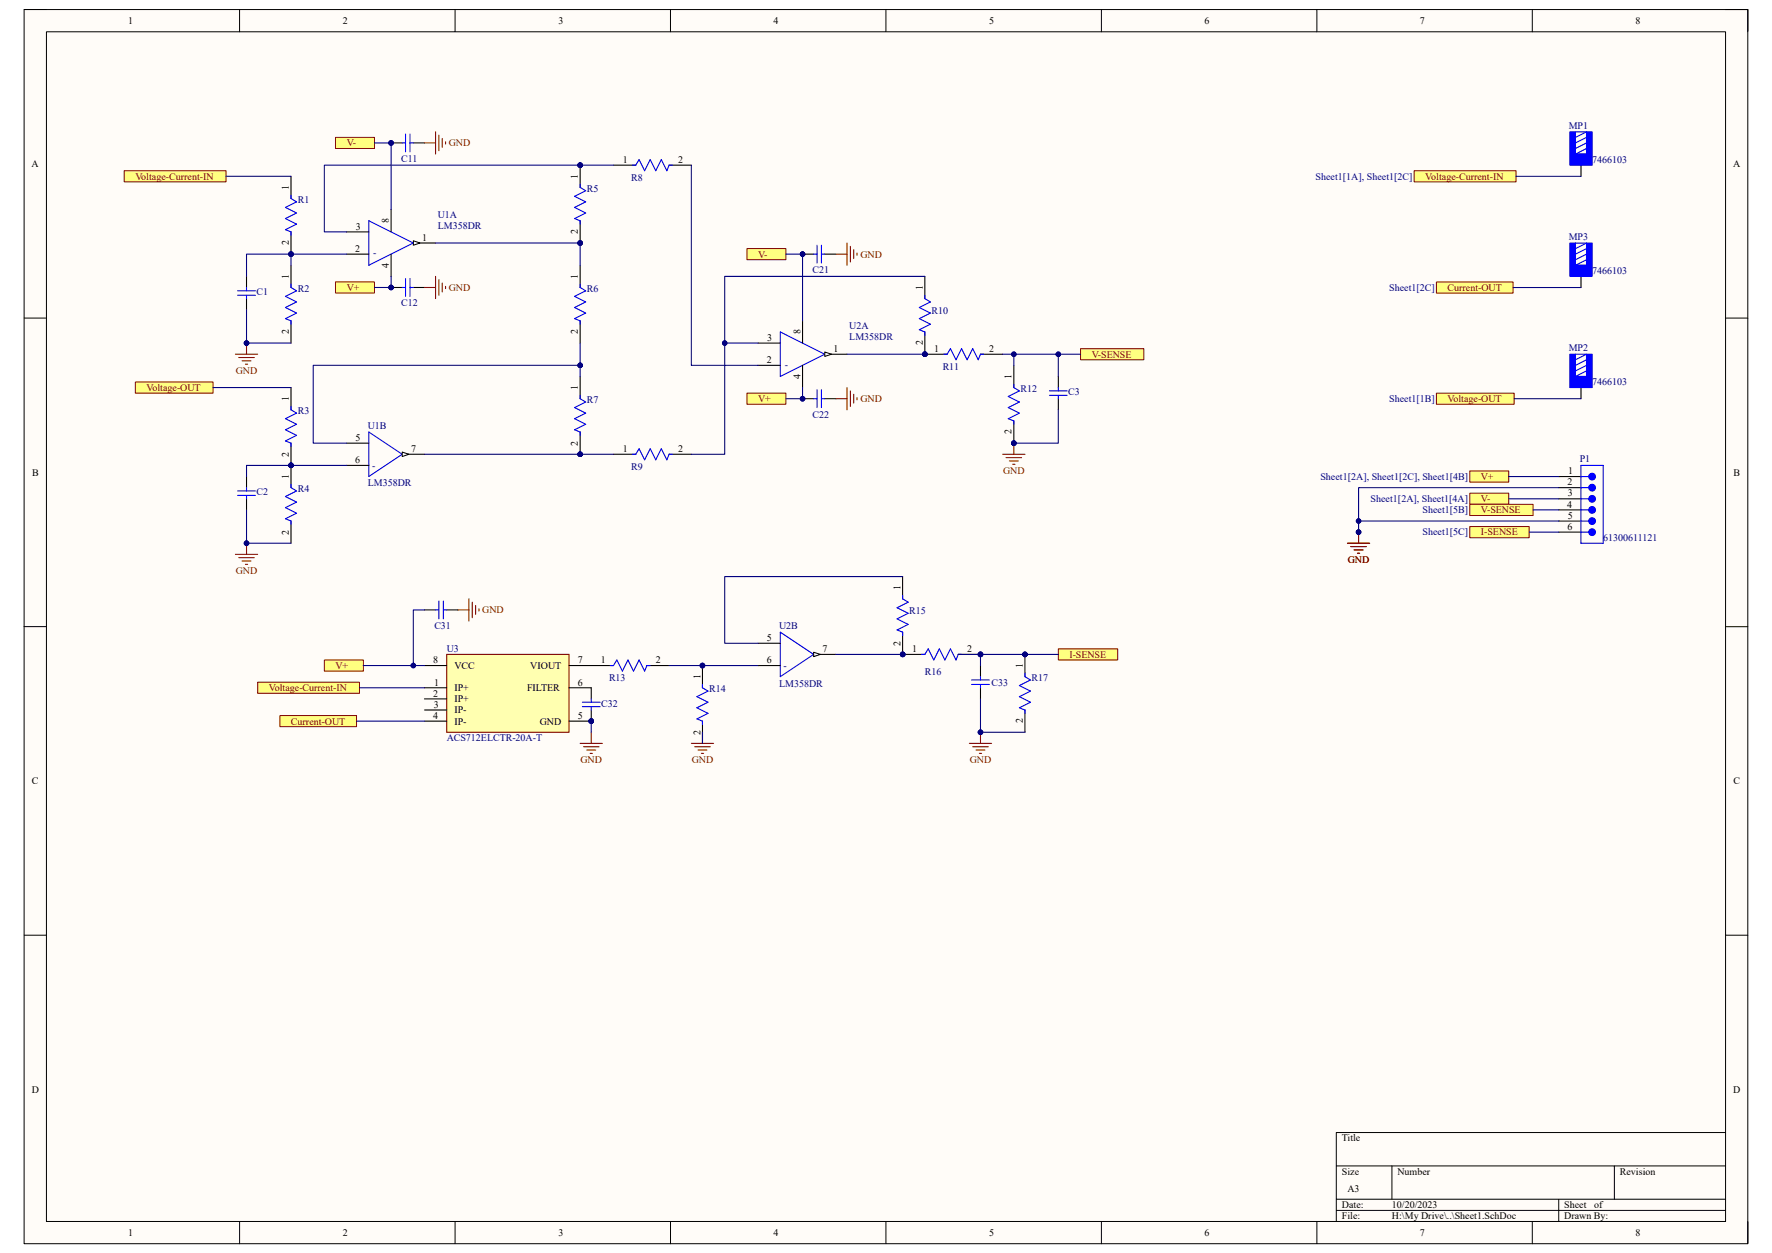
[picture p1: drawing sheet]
<svg xmlns="http://www.w3.org/2000/svg" width="420mm" height="297mm" viewBox="0 0 420 297" stroke-linecap="round" stroke-linejoin="round" font-family="sans-serif">
<path d="M5.7 2.3h408.6v292.5h-408.6z" fill-rule="evenodd" fill="#fffcf8"/>
<path d="M5.7 2.3h408.6v292.5h-408.6z" fill="none" stroke="#000" stroke-width=".24"/>
<path d="M11 7.5h398v282h-398z" fill-rule="evenodd" fill="#fffcf8"/>
<g fill="none" stroke="#000" stroke-width=".24">
<path d="M5.7 2.3h5.3M11 7.5h398v282h-398zM56.8 2.3v5.2M107.8 2.3v5.2M158.9 2.3v5.2M210 2.3v5.2M261 2.3v5.2M312.1 2.3v5.2M363.2 2.3v5.2M409 2.3h5.3v5.2M5.7 75.4h5.3M409 75.4h5.3"/>
<path d="M5.7 148.5h5.3M409 148.5h5.3M5.7 221.7h5.3M409 221.7h5.3M316.7 276.4h92.3M329.9 276.4v7.9M382.6 276.4v7.9M409 268.5h-92.3v21M56.8 289.5v5.3M107.9 289.5v5.3M158.9 289.5v5.3M210 289.5v5.3"/>
<path d="M261 289.5v5.3M312.1 289.5v5.3M316.7 284.3h92.3M316.7 286.9h92.3M363.2 289.5v5.3M369.4 284.3v5.2M414.3 289.5v5.3"/>
</g>
<path d="M369.4 115.6h5.3M369.4 113h5.3" fill="none" stroke="#000" stroke-width=".25"/>
<path d="M374.7 115.6h1.9" fill="none" stroke="#00f" stroke-width=".25"/>
<circle cx="377.3" cy="115.6" r=".79" fill="#00f"/>
<g fill="none" stroke="#00f" stroke-width=".25">
<path d="M374.7 113h1.9M374.7 118.2h1.9"/>
<circle cx="377.3" cy="115.6" r=".79"/>
</g>
<path d="M369.4 118.2h5.3" fill="none" stroke="#000" stroke-width=".25"/>
<circle cx="377.3" cy="118.2" r=".79" fill="#00f"/>
<g fill="none" stroke="#00f" stroke-width=".25">
<path d="M374.7 120.9h1.9"/>
<circle cx="377.3" cy="118.2" r=".79"/>
</g>
<path d="M369.4 120.9h5.3" fill="none" stroke="#000" stroke-width=".25"/>
<circle cx="377.3" cy="120.9" r=".79" fill="#00f"/>
<g fill="none" stroke="#00f" stroke-width=".25">
<path d="M374.7 123.5h1.9"/>
<circle cx="377.3" cy="120.9" r=".79"/>
</g>
<path d="M369.4 123.5h5.3" fill="none" stroke="#000" stroke-width=".25"/>
<circle cx="377.3" cy="123.5" r=".79" fill="#00f"/>
<g fill="none" stroke="#00f" stroke-width=".25">
<path d="M374.7 126.1h1.9"/>
<circle cx="377.3" cy="123.5" r=".79"/>
</g>
<path d="M369.4 126.1h5.3" fill="none" stroke="#000" stroke-width=".25"/>
<circle cx="377.3" cy="126.1" r=".79" fill="#00f"/>
<g fill="none" stroke="#00f" stroke-width=".25">
<path d="M374.7 110.3h5.3v18.5h-5.3z"/>
<circle cx="377.3" cy="126.1" r=".79"/>
</g>
<circle cx="377.3" cy="113" r=".79" fill="#00f"/>
<circle cx="377.3" cy="113" r=".79" fill="none" stroke="#00f" stroke-width=".25"/>
<path d="M348.4 111.6h9.2v2.7h-9.2z" fill-rule="evenodd" fill="#ffff80"/>
<path d="M348.4 111.6h9.2v2.7h-9.2z" fill="none" stroke="#800000" stroke-width=".24"/>
<path d="M348.4 116.9h9.2v2.6h-9.2z" fill-rule="evenodd" fill="#ffff80"/>
<path d="M348.4 116.9h9.2v2.6h-9.2z" fill="none" stroke="#800000" stroke-width=".24"/>
<path d="M348.4 119.5h15v2.7h-15z" fill-rule="evenodd" fill="#ffff80"/>
<path d="M348.4 119.5h15v2.7h-15z" fill="none" stroke="#800000" stroke-width=".24"/>
<path d="M348.4 124.8h14v2.7h-14z" fill-rule="evenodd" fill="#ffff80"/>
<path d="M348.4 124.8h14v2.7h-14z" fill="none" stroke="#800000" stroke-width=".24"/>
<path d="M319.4 128.8h5.2M320.2 129.6h3.6M320.9 130.4h2.1M321.7 131.1h.6M322 126.1v2.7" fill="none" stroke="#800000" stroke-width=".25"/>
<circle cx="322" cy="126.1" r=".53" fill="#000080"/>
<circle cx="322" cy="126.1" r=".53" fill="none" stroke="#000080" stroke-width=".24"/>
<path d="M319.4 128.8h5.2M320.2 129.6h3.6M320.9 130.4h2.1M321.7 131.1h.6M322 126.1v2.7" fill="none" stroke="#800000" stroke-width=".25"/>
<circle cx="322" cy="126.1" r=".53" fill="#000080"/>
<circle cx="322" cy="126.1" r=".53" fill="none" stroke="#000080" stroke-width=".24"/>
<path d="M373.4 31.3h2.6l-2.6 1.3M376 32.6l-2.6 1.3M376 33.9l-2.6 1.3M376 35.2l-2.6 1.3h2.6" fill="none" stroke="#00f" stroke-width=".25"/>
<path d="M374.7 39.2v2.6" fill="none" stroke="#000" stroke-width=".25"/>
<path d="M372.1 31.3h1.3v5.2h2.6v-5.2h1.4v7.9h-5.3z" fill-rule="evenodd" fill="#00f"/>
<path d="M372.1 31.3h1.3v5.2h2.6v-5.2h1.4v7.9h-5.3zM373.4 84h2.6l-2.6 1.3M376 85.3l-2.6 1.3M376 86.6l-2.6 1.3M376 87.9l-2.6 1.3h2.6" fill="none" stroke="#00f" stroke-width=".25"/>
<path d="M374.7 91.9v2.6" fill="none" stroke="#000" stroke-width=".25"/>
<path d="M372.1 84h1.3v5.2h2.6v-5.2h1.4v7.9h-5.3z" fill-rule="evenodd" fill="#00f"/>
<path d="M373.4 57.6h2.6l-2.6 1.3M376 58.9l-2.6 1.3M376 60.2l-2.6 1.4M376 61.6l-2.6 1.3h2.6M372.1 84h1.3v5.2h2.6v-5.2h1.4v7.9h-5.3z" fill="none" stroke="#00f" stroke-width=".25"/>
<path d="M374.7 65.5v2.7" fill="none" stroke="#000" stroke-width=".25"/>
<path d="M372.1 57.6h1.3v5.3h2.6v-5.3h1.4v7.9h-5.3z" fill-rule="evenodd" fill="#00f"/>
<path d="M372.1 57.6h1.3v5.3h2.6v-5.3h1.4v7.9h-5.3z" fill="none" stroke="#00f" stroke-width=".25"/>
<path d="M335.2 40.5h24.1v2.6h-24.1z" fill-rule="evenodd" fill="#ffff80"/>
<path d="M335.2 40.5h24.1v2.6h-24.1z" fill="none" stroke="#800000" stroke-width=".24"/>
<path d="M340.4 93.2h18.5v2.6h-18.5z" fill-rule="evenodd" fill="#ffff80"/>
<path d="M340.4 93.2h18.5v2.6h-18.5z" fill="none" stroke="#800000" stroke-width=".24"/>
<path d="M340.4 66.8h18.2v2.7h-18.2z" fill-rule="evenodd" fill="#ffff80"/>
<path d="M340.4 66.8h18.2v2.7h-18.2z" fill="none" stroke="#800000" stroke-width=".24"/>
<circle cx="69" cy="60.2" r=".53" fill="#000080"/>
<circle cx="69" cy="60.2" r=".53" fill="none" stroke="#000080" stroke-width=".24"/>
<path d="M69 41.8v5.3M69 55v5.2" fill="none" stroke="#000" stroke-width=".25"/>
<circle cx="69" cy="60.2" r=".53" fill="#000080"/>
<circle cx="69" cy="60.2" r=".53" fill="none" stroke="#000080" stroke-width=".24"/>
<path d="M69 46.3v.8l1.3 .7-2.6 1.4 2.6 1.3-2.6 1.3 2.6 1.3-2.6 1.3 1.3 .6v.8M56.3 68.9h4.2M56.3 70h4.2M58.4 68.1v.8M58.4 70v.8M69 67.4v.7l1.3 .8-2.6 1.4 2.6 1.3-2.6 1.3 2.6 1.3-2.6 1.3 1.3 .6v.7" fill="none" stroke="#00f" stroke-width=".25"/>
<path d="M58.4 65.5v2.6M58.4 70.8v2.6M69 62.9v5.2M69 76.1v5.2" fill="none" stroke="#000" stroke-width=".25"/>
<path d="M55.8 84h5.3M56.6 84.7h3.7M57.4 85.5h2.1M58.2 86.3h.5M58.4 81.3v2.7" fill="none" stroke="#800000" stroke-width=".25"/>
<circle cx="58.4" cy="81.3" r=".53" fill="#000080"/>
<circle cx="58.4" cy="81.3" r=".53" fill="none" stroke="#000080" stroke-width=".24"/>
<path d="M79.5 66.8h9.3v2.7h-9.3z" fill-rule="evenodd" fill="#ffff80"/>
<path d="M79.5 66.8h9.3v2.7h-9.3z" fill="none" stroke="#800000" stroke-width=".24"/>
<path d="M29.4 40.5h24.2v2.6h-24.2z" fill-rule="evenodd" fill="#ffff80"/>
<path d="M29.4 40.5h24.2v2.6h-24.2z" fill="none" stroke="#800000" stroke-width=".24"/>
<path d="M79.5 32.6h9.3v2.6h-9.3z" fill-rule="evenodd" fill="#ffff80"/>
<path d="M79.5 32.6h9.3v2.6h-9.3z" fill="none" stroke="#800000" stroke-width=".24"/>
<circle cx="69" cy="110.3" r=".53" fill="#000080"/>
<circle cx="69" cy="110.3" r=".53" fill="none" stroke="#000080" stroke-width=".24"/>
<path d="M69 91.9v5.2M69 105v5.3" fill="none" stroke="#000" stroke-width=".25"/>
<circle cx="69" cy="110.3" r=".53" fill="#000080"/>
<circle cx="69" cy="110.3" r=".53" fill="none" stroke="#000080" stroke-width=".24"/>
<path d="M69 96.3v.8l1.3 .8-2.6 1.3 2.6 1.4-2.6 1.3 2.6 1.3-2.6 1.3 1.3 .5v.8M56.3 116.4h4.2M56.3 117.4h4.2M58.4 115.6v.8M58.4 117.4v.8" fill="none" stroke="#00f" stroke-width=".25"/>
<path d="M58.4 113v2.6M58.4 118.2v2.7" fill="none" stroke="#000" stroke-width=".25"/>
<circle cx="69" cy="110.3" r=".53" fill="#000080"/>
<circle cx="69" cy="110.3" r=".53" fill="none" stroke="#000080" stroke-width=".24"/>
<path d="M69 110.3v5.3" fill="none" stroke="#000" stroke-width=".25"/>
<circle cx="69" cy="110.3" r=".53" fill="#000080"/>
<circle cx="69" cy="110.3" r=".53" fill="none" stroke="#000080" stroke-width=".24"/>
<path d="M69 123.5v5.3" fill="none" stroke="#000" stroke-width=".25"/>
<path d="M69 114.8v.8l1.3 .8-2.6 1.3 2.6 1.3-2.6 1.3 2.6 1.4-2.6 1.3 1.3 .5v.8" fill="none" stroke="#00f" stroke-width=".25"/>
<path d="M55.8 131.4h5.3M56.6 132.2h3.7M57.4 133h2.1M58.2 133.8h.5M58.4 128.8v2.6" fill="none" stroke="#800000" stroke-width=".25"/>
<circle cx="58.4" cy="128.8" r=".53" fill="#000080"/>
<circle cx="58.4" cy="128.8" r=".53" fill="none" stroke="#000080" stroke-width=".24"/>
<path d="M32.1 90.6h18.4v2.6h-18.4z" fill-rule="evenodd" fill="#ffff80"/>
<path d="M32.1 90.6h18.4v2.6h-18.4z" fill="none" stroke="#800000" stroke-width=".24"/>
<circle cx="137.5" cy="39.2" r=".53" fill="#000080"/>
<circle cx="137.5" cy="39.2" r=".53" fill="none" stroke="#000080" stroke-width=".24"/>
<circle cx="137.5" cy="57.6" r=".53" fill="#000080"/>
<circle cx="137.5" cy="57.6" r=".53" fill="none" stroke="#000080" stroke-width=".24"/>
<path d="M137.5 39.2v5.2" fill="none" stroke="#000" stroke-width=".25"/>
<circle cx="137.5" cy="39.2" r=".53" fill="#000080"/>
<circle cx="137.5" cy="39.2" r=".53" fill="none" stroke="#000080" stroke-width=".24"/>
<path d="M137.5 52.3v5.3" fill="none" stroke="#000" stroke-width=".25"/>
<circle cx="137.5" cy="57.6" r=".53" fill="#000080"/>
<circle cx="137.5" cy="57.6" r=".53" fill="none" stroke="#000080" stroke-width=".24"/>
<path d="M137.5 43.6v.8l1.3 .8-2.6 1.3 2.6 1.4-2.6 1.3 2.6 1.3-2.6 1.3 1.3 .5v.8M137.5 67.4v.7l1.3 .8-2.6 1.4 2.6 1.3-2.6 1.3 2.6 1.3-2.6 1.3 1.3 .6v.7" fill="none" stroke="#00f" stroke-width=".25"/>
<path d="M137.5 62.9v5.2M137.5 76.1v5.2" fill="none" stroke="#000" stroke-width=".25"/>
<circle cx="137.5" cy="107.7" r=".53" fill="#000080"/>
<circle cx="137.5" cy="107.7" r=".53" fill="none" stroke="#000080" stroke-width=".24"/>
<path d="M137.5 89.2v5.3M137.5 102.4v5.3" fill="none" stroke="#000" stroke-width=".25"/>
<circle cx="137.5" cy="107.7" r=".53" fill="#000080"/>
<circle cx="137.5" cy="107.7" r=".53" fill="none" stroke="#000080" stroke-width=".24"/>
<path d="M149.9 39.2h.8l.8-1.4 1.3 2.7 1.3-2.7 1.3 2.7 1.3-2.7 1.4 2.7 .5-1.3h.8M137.5 93.7v.8l1.3 .8-2.6 1.3 2.6 1.3-2.6 1.3 2.6 1.4-2.6 1.3 1.3 .5v.8M149.9 107.7h.8l.8-1.3 1.3 2.6 1.3-2.6 1.3 2.6 1.3-2.6 1.4 2.6 .5-1.3h.8" fill="none" stroke="#00f" stroke-width=".25"/>
<path d="M145.4 39.2h5.3M158.6 39.2h5.3M145.4 107.7h5.3M158.6 107.7h5.3" fill="none" stroke="#000" stroke-width=".25"/>
<path d="M177 93.2h9.3v2.6h-9.3z" fill-rule="evenodd" fill="#ffff80"/>
<path d="M177 93.2h9.3v2.6h-9.3z" fill="none" stroke="#800000" stroke-width=".24"/>
<path d="M177 58.9h9.3v2.7h-9.3z" fill-rule="evenodd" fill="#ffff80"/>
<path d="M177 58.9h9.3v2.7h-9.3z" fill="none" stroke="#800000" stroke-width=".24"/>
<circle cx="219.2" cy="84" r=".53" fill="#000080"/>
<circle cx="219.2" cy="84" r=".53" fill="none" stroke="#000080" stroke-width=".24"/>
<path d="M219.2 65.5v5.3M219.2 78.7v5.3" fill="none" stroke="#000" stroke-width=".25"/>
<circle cx="219.2" cy="84" r=".53" fill="#000080"/>
<circle cx="219.2" cy="84" r=".53" fill="none" stroke="#000080" stroke-width=".24"/>
<path d="M219.2 70v.8l1.3 .8-2.6 1.3 2.6 1.3-2.6 1.3 2.6 1.3-2.6 1.4 1.3 .5v.8" fill="none" stroke="#00f" stroke-width=".25"/>
<circle cx="219.2" cy="84" r=".53" fill="#000080"/>
<circle cx="219.2" cy="84" r=".53" fill="none" stroke="#000080" stroke-width=".24"/>
<path d="M219.2 84h5.3" fill="none" stroke="#000" stroke-width=".25"/>
<circle cx="219.2" cy="84" r=".53" fill="#000080"/>
<circle cx="219.2" cy="84" r=".53" fill="none" stroke="#000080" stroke-width=".24"/>
<path d="M232.4 84h5.3" fill="none" stroke="#000" stroke-width=".25"/>
<path d="M223.7 84h.8l.8-1.4 1.3 2.7 1.3-2.7 1.3 2.7 1.3-2.7 1.4 2.7 .5-1.3h.8" fill="none" stroke="#00f" stroke-width=".25"/>
<circle cx="240.3" cy="105.1" r=".53" fill="#000080"/>
<circle cx="240.3" cy="105.1" r=".53" fill="none" stroke="#000080" stroke-width=".24"/>
<path d="M240.3 86.6v5.3M240.3 99.8v5.3" fill="none" stroke="#000" stroke-width=".25"/>
<circle cx="240.3" cy="105.1" r=".53" fill="#000080"/>
<circle cx="240.3" cy="105.1" r=".53" fill="none" stroke="#000080" stroke-width=".24"/>
<path d="M240.3 91.1v.8l1.3 .8-2.6 1.3 2.6 1.3-2.6 1.3 2.6 1.3-2.6 1.4 1.3 .5v.8M248.7 92.7h4.2M248.7 93.7h4.2M250.8 91.9v.8M250.8 93.7v.8" fill="none" stroke="#00f" stroke-width=".25"/>
<path d="M250.8 89.2v2.7M250.8 94.5v2.6" fill="none" stroke="#000" stroke-width=".25"/>
<path d="M237.7 107.7h5.2M238.4 108.5h3.7M239.2 109.3h2.1M240 110.1h.6M240.3 105.1v2.6" fill="none" stroke="#800000" stroke-width=".25"/>
<circle cx="240.3" cy="105.1" r=".53" fill="#000080"/>
<circle cx="240.3" cy="105.1" r=".53" fill="none" stroke="#000080" stroke-width=".24"/>
<circle cx="140.1" cy="170.9" r=".53" fill="#000080"/>
<circle cx="140.1" cy="170.9" r=".53" fill="none" stroke="#000080" stroke-width=".24"/>
<path d="M105.9 155.1h29v18.5h-29z" fill-rule="evenodd" fill="#ffffb0"/>
<path d="M105.9 155.1h29v18.5h-29z" fill="none" stroke="#800000" stroke-width=".25"/>
<path d="M100.6 157.8h5.3M134.9 157.8h5.2M100.6 163h5.3M100.6 165.7h5.3M100.6 168.3h5.3M100.6 170.9h5.3M134.9 163h5.2M134.9 170.9h5.2" fill="none" stroke="#000" stroke-width=".25"/>
<circle cx="140.1" cy="170.9" r=".53" fill="#000080"/>
<circle cx="140.1" cy="170.9" r=".53" fill="none" stroke="#000080" stroke-width=".24"/>
<path d="M61.1 161.7h24.1v2.6h-24.1z" fill-rule="evenodd" fill="#ffff80"/>
<path d="M61.1 161.7h24.1v2.6h-24.1z" fill="none" stroke="#800000" stroke-width=".24"/>
<path d="M66.3 169.6h18.2v2.7h-18.2z" fill-rule="evenodd" fill="#ffff80"/>
<path d="M66.3 169.6h18.2v2.7h-18.2z" fill="none" stroke="#800000" stroke-width=".24"/>
<circle cx="92.7" cy="68.1" r=".53" fill="#000080"/>
<circle cx="92.7" cy="68.1" r=".53" fill="none" stroke="#000080" stroke-width=".24"/>
<path d="M92.7 68.1h2.6M98 68.1h2.6" fill="none" stroke="#000" stroke-width=".25"/>
<circle cx="92.7" cy="68.1" r=".53" fill="#000080"/>
<circle cx="92.7" cy="68.1" r=".53" fill="none" stroke="#000080" stroke-width=".24"/>
<path d="M95.3 68.1h.8M96.1 66v4.3M97.2 66v4.3M97.2 68.1h.8" fill="none" stroke="#00f" stroke-width=".25"/>
<circle cx="92.7" cy="33.9" r=".53" fill="#000080"/>
<circle cx="92.7" cy="33.9" r=".53" fill="none" stroke="#000080" stroke-width=".24"/>
<path d="M92.7 33.9h2.6M98 33.9h2.6" fill="none" stroke="#000" stroke-width=".25"/>
<circle cx="92.7" cy="33.9" r=".53" fill="#000080"/>
<circle cx="92.7" cy="33.9" r=".53" fill="none" stroke="#000080" stroke-width=".24"/>
<path d="M95.3 33.9h.8M96.1 31.8v4.2M97.2 31.8v4.2M97.2 33.9h.8" fill="none" stroke="#00f" stroke-width=".25"/>
<path d="M100.6 33.9h2.6M103.2 31.2v5.3M104 32v3.7M104.8 32.8v2.1M105.6 33.6v.5M100.6 68.1h2.6M103.2 65.5v5.3M104 66.3v3.7M104.8 67.1v2.1M105.6 67.9v.5" fill="none" stroke="#800000" stroke-width=".25"/>
<circle cx="190.2" cy="60.2" r=".53" fill="#000080"/>
<circle cx="190.2" cy="60.2" r=".53" fill="none" stroke="#000080" stroke-width=".24"/>
<path d="M190.2 60.2h2.6M195.5 60.2h2.6" fill="none" stroke="#000" stroke-width=".25"/>
<circle cx="190.2" cy="60.2" r=".53" fill="#000080"/>
<circle cx="190.2" cy="60.2" r=".53" fill="none" stroke="#000080" stroke-width=".24"/>
<path d="M193.6 58.1v4.2M194.7 58.1v4.2M192.8 60.2h.8M194.7 60.2h.8" fill="none" stroke="#00f" stroke-width=".25"/>
<path d="M200.8 57.6v5.3M201.5 58.4v3.7M202.3 59.2v2.1M203.1 60v.5M198.1 60.2h2.7" fill="none" stroke="#800000" stroke-width=".25"/>
<circle cx="190.2" cy="94.5" r=".53" fill="#000080"/>
<circle cx="190.2" cy="94.5" r=".53" fill="none" stroke="#000080" stroke-width=".24"/>
<path d="M190.2 94.5h2.6M195.5 94.5h2.6" fill="none" stroke="#000" stroke-width=".25"/>
<circle cx="190.2" cy="94.5" r=".53" fill="#000080"/>
<circle cx="190.2" cy="94.5" r=".53" fill="none" stroke="#000080" stroke-width=".24"/>
<path d="M192.8 94.5h.8M193.6 92.4v4.2M194.7 92.4v4.2M194.7 94.5h.8" fill="none" stroke="#00f" stroke-width=".25"/>
<path d="M198.1 94.5h2.7M200.8 91.9v5.2M201.5 92.7v3.7M202.3 93.5v2.1M203.1 94.2v.6" fill="none" stroke="#800000" stroke-width=".25"/>
<path d="M76.9 156.4h9.2v2.7h-9.2z" fill-rule="evenodd" fill="#ffff80"/>
<path d="M76.9 156.4h9.2v2.7h-9.2z" fill="none" stroke="#800000" stroke-width=".24"/>
<path d="M100.6 144.6h2.6M105.9 144.6h2.6" fill="none" stroke="#000" stroke-width=".25"/>
<path d="M103.2 144.6h.8M104 142.5v4.2M105.1 142.5v4.2M105.1 144.6h.8" fill="none" stroke="#00f" stroke-width=".25"/>
<path d="M108.5 144.6h2.6M111.1 141.9v5.3M111.9 142.7v3.7M112.7 143.5v2.1M113.5 144.3v.5M137.5 176.2h5.3M138.3 177h3.7M139.1 177.8h2.1M139.9 178.6h.5M140.1 173.6v2.6" fill="none" stroke="#800000" stroke-width=".25"/>
<circle cx="140.1" cy="170.9" r=".53" fill="#000080"/>
<circle cx="140.1" cy="170.9" r=".53" fill="none" stroke="#000080" stroke-width=".24"/>
<path d="M140.1 168.3v2.6" fill="none" stroke="#000" stroke-width=".25"/>
<circle cx="140.1" cy="170.9" r=".53" fill="#000080"/>
<circle cx="140.1" cy="170.9" r=".53" fill="none" stroke="#000080" stroke-width=".24"/>
<path d="M140.1 157.8h5.3M153.3 157.8h5.3M140.1 163v2.7" fill="none" stroke="#000" stroke-width=".25"/>
<path d="M144.6 157.8h.8l.8-1.4 1.3 2.7 1.3-2.7 1.4 2.7 1.3-2.7 1.3 2.7 .5-1.3h.8M138 166.5h4.2M138 167.5h4.2M140.1 165.7v.8M140.1 167.5v.8" fill="none" stroke="#00f" stroke-width=".25"/>
<circle cx="166.5" cy="157.8" r=".53" fill="#000080"/>
<circle cx="166.5" cy="157.8" r=".53" fill="none" stroke="#000080" stroke-width=".24"/>
<path d="M166.5 157.8v5.2" fill="none" stroke="#000" stroke-width=".25"/>
<circle cx="166.5" cy="157.8" r=".53" fill="#000080"/>
<circle cx="166.5" cy="157.8" r=".53" fill="none" stroke="#000080" stroke-width=".24"/>
<path d="M166.5 170.9v5.3" fill="none" stroke="#000" stroke-width=".25"/>
<path d="M166.5 162.2v.8l1.3 .8-2.6 1.3 2.6 1.4-2.6 1.3 2.6 1.3-2.6 1.3 1.3 .5v.8" fill="none" stroke="#00f" stroke-width=".25"/>
<path d="M163.9 176.2h5.2M164.6 177h3.7M165.4 177.8h2.1M166.2 178.6h.6M166.5 173.6v2.6" fill="none" stroke="#800000" stroke-width=".25"/>
<circle cx="213.9" cy="155.1" r=".53" fill="#000080"/>
<circle cx="213.9" cy="155.1" r=".53" fill="none" stroke="#000080" stroke-width=".24"/>
<circle cx="232.4" cy="155.1" r=".53" fill="#000080"/>
<circle cx="232.4" cy="155.1" r=".53" fill="none" stroke="#000080" stroke-width=".24"/>
<path d="M213.9 155.1h5.3" fill="none" stroke="#000" stroke-width=".25"/>
<circle cx="213.9" cy="155.1" r=".53" fill="#000080"/>
<circle cx="213.9" cy="155.1" r=".53" fill="none" stroke="#000080" stroke-width=".24"/>
<path d="M227.1 155.1h5.3" fill="none" stroke="#000" stroke-width=".25"/>
<circle cx="232.4" cy="155.1" r=".53" fill="#000080"/>
<circle cx="232.4" cy="155.1" r=".53" fill="none" stroke="#000080" stroke-width=".24"/>
<path d="M218.4 155.1h.8l.8-1.3 1.3 2.6 1.3-2.6 1.4 2.6 1.3-2.6 1.3 2.6 .5-1.3h.8M230.3 161.2h4.2M230.3 162.2h4.2M232.4 160.4v.8M232.4 162.2v.8" fill="none" stroke="#00f" stroke-width=".25"/>
<path d="M232.4 157.8v2.6M232.4 163v2.7" fill="none" stroke="#000" stroke-width=".25"/>
<path d="M229.8 176.2h5.2M230.5 177h3.7M231.3 177.8h2.1M232.1 178.6h.6M232.4 173.6v2.6" fill="none" stroke="#800000" stroke-width=".25"/>
<circle cx="232.4" cy="173.6" r=".53" fill="#000080"/>
<circle cx="232.4" cy="173.6" r=".53" fill="none" stroke="#000080" stroke-width=".24"/>
<circle cx="242.9" cy="155.1" r=".53" fill="#000080"/>
<circle cx="242.9" cy="155.1" r=".53" fill="none" stroke="#000080" stroke-width=".24"/>
<path d="M242.9 155.1v5.3" fill="none" stroke="#000" stroke-width=".25"/>
<circle cx="242.9" cy="155.1" r=".53" fill="#000080"/>
<circle cx="242.9" cy="155.1" r=".53" fill="none" stroke="#000080" stroke-width=".24"/>
<path d="M242.9 168.3v5.3" fill="none" stroke="#000" stroke-width=".25"/>
<path d="M242.9 159.6v.8l1.3 .8-2.6 1.3 2.6 1.3-2.6 1.3 2.6 1.4-2.6 1.3 1.3 .5v.8" fill="none" stroke="#00f" stroke-width=".25"/>
<path d="M250.8 153.8h14.1v2.6h-14.1z" fill-rule="evenodd" fill="#ffff80"/>
<path d="M250.8 153.8h14.1v2.6h-14.1z" fill="none" stroke="#800000" stroke-width=".24"/>
<path d="M256.1 82.6h15v2.7h-15z" fill-rule="evenodd" fill="#ffff80"/>
<path d="M256.1 82.6h15v2.7h-15z" fill="none" stroke="#800000" stroke-width=".24"/>
<path d="M87.4 52.3l10.6 5.3-10.6 5.3z" fill="none" stroke="#00f" stroke-width=".25"/>
<path d="M82.2 55h5.2M98 57.6h5.2M82.2 60.2h5.2" fill="none" stroke="#000" stroke-width=".25"/>
<path d="M98 57.1l1.5 .5-1.5 .5z" fill="#f8fcff"/>
<path d="M98 57.1l1.5 .5-1.5 .5z" fill="none" stroke="#000" stroke-width=".24"/>
<path d="M92.7 49.7v5.3M92.7 60.2v5.3M82.2 105h5.2M82.2 110.3h5.2M95.3 107.7h5.3" fill="none" stroke="#000" stroke-width=".25"/>
<path d="M87.4 102.4l7.9 5.3-7.9 5.3z" fill="none" stroke="#00f" stroke-width=".25"/>
<path d="M95.3 107.2l1.6 .5-1.6 .5z" fill="#f8fcff"/>
<path d="M95.3 107.2l1.6 .5-1.6 .5z" fill="none" stroke="#000" stroke-width=".24"/>
<path d="M184.9 78.7l10.6 5.3-10.6 5.2z" fill="none" stroke="#00f" stroke-width=".25"/>
<path d="M179.7 81.3h5.2M179.7 86.6h5.2M195.5 84h5.3" fill="none" stroke="#000" stroke-width=".25"/>
<path d="M195.5 83.4l1.6 .6-1.6 .5z" fill="#f8fcff"/>
<path d="M195.5 83.4l1.6 .6-1.6 .5z" fill="none" stroke="#000" stroke-width=".24"/>
<path d="M190.2 76.1v5.2M190.2 86.6v5.3M179.7 152.5h5.2M179.7 157.8h5.2M192.8 155.1h5.3" fill="none" stroke="#000" stroke-width=".25"/>
<path d="M184.9 149.8l7.9 5.3-7.9 5.3z" fill="none" stroke="#00f" stroke-width=".25"/>
<path d="M192.8 154.6l1.6 .5-1.6 .5z" fill="#f8fcff"/>
<path d="M192.8 154.6l1.6 .5-1.6 .5z" fill="none" stroke="#000" stroke-width=".24"/>
<circle cx="213.9" cy="155.1" r=".53" fill="#000080"/>
<circle cx="213.9" cy="155.1" r=".53" fill="none" stroke="#000080" stroke-width=".24"/>
<path d="M213.9 136.7v5.2M213.9 149.8v5.3" fill="none" stroke="#000" stroke-width=".25"/>
<circle cx="213.9" cy="155.1" r=".53" fill="#000080"/>
<circle cx="213.9" cy="155.1" r=".53" fill="none" stroke="#000080" stroke-width=".24"/>
<path d="M213.9 141.2v.7l1.4 .8-2.7 1.4 2.7 1.3-2.7 1.3 2.7 1.3-2.7 1.3 1.3 .5v.8" fill="none" stroke="#00f" stroke-width=".25"/>
<path d="M369.4 115.6h-47.4v10.5" fill="none" stroke="#000080" stroke-width=".25"/>
<circle cx="322" cy="126.1" r=".53" fill="#000080"/>
<circle cx="322" cy="126.1" r=".53" fill="none" stroke="#000080" stroke-width=".24"/>
<circle cx="322" cy="123.5" r=".53" fill="#000080"/>
<circle cx="322" cy="123.5" r=".53" fill="none" stroke="#000080" stroke-width=".24"/>
<path d="M322 123.5h47.4" fill="none" stroke="#000080" stroke-width=".25"/>
<circle cx="322" cy="123.5" r=".53" fill="#000080"/>
<circle cx="322" cy="123.5" r=".53" fill="none" stroke="#000080" stroke-width=".24"/>
<path d="M69 110.3h-10.6v2.7M357.6 118.2h11.8M362.4 126.1h7M363.4 120.9h6" fill="none" stroke="#000080" stroke-width=".25"/>
<circle cx="69" cy="110.3" r=".53" fill="#000080"/>
<circle cx="69" cy="110.3" r=".53" fill="none" stroke="#000080" stroke-width=".24"/>
<path d="M69 110.3h13.2" fill="none" stroke="#000080" stroke-width=".25"/>
<circle cx="69" cy="110.3" r=".53" fill="#000080"/>
<circle cx="69" cy="110.3" r=".53" fill="none" stroke="#000080" stroke-width=".24"/>
<path d="M137.5 86.6h-63.3v18.4h8" fill="none" stroke="#000080" stroke-width=".25"/>
<circle cx="137.5" cy="86.6" r=".53" fill="#000080"/>
<circle cx="137.5" cy="86.6" r=".53" fill="none" stroke="#000080" stroke-width=".24"/>
<path d="M100.6 107.7h36.9" fill="none" stroke="#000080" stroke-width=".25"/>
<circle cx="137.5" cy="107.7" r=".53" fill="#000080"/>
<circle cx="137.5" cy="107.7" r=".53" fill="none" stroke="#000080" stroke-width=".24"/>
<path d="M137.5 81.3v5.3" fill="none" stroke="#000080" stroke-width=".25"/>
<circle cx="137.5" cy="86.6" r=".53" fill="#000080"/>
<circle cx="137.5" cy="86.6" r=".53" fill="none" stroke="#000080" stroke-width=".24"/>
<path d="M137.5 39.2h-60.6v15.8h5.3" fill="none" stroke="#000080" stroke-width=".25"/>
<circle cx="137.5" cy="39.2" r=".53" fill="#000080"/>
<circle cx="137.5" cy="39.2" r=".53" fill="none" stroke="#000080" stroke-width=".24"/>
<path d="M137.5 39.2h7.9" fill="none" stroke="#000080" stroke-width=".25"/>
<circle cx="137.5" cy="39.2" r=".53" fill="#000080"/>
<circle cx="137.5" cy="39.2" r=".53" fill="none" stroke="#000080" stroke-width=".24"/>
<path d="M163.9 39.2v47.4h15.8M137.5 107.7h7.9" fill="none" stroke="#000080" stroke-width=".25"/>
<circle cx="137.5" cy="107.7" r=".53" fill="#000080"/>
<circle cx="137.5" cy="107.7" r=".53" fill="none" stroke="#000080" stroke-width=".24"/>
<path d="M179.7 81.3h-7.9v26.4h-7.9" fill="none" stroke="#000080" stroke-width=".25"/>
<circle cx="171.8" cy="81.3" r=".53" fill="#000080"/>
<circle cx="171.8" cy="81.3" r=".53" fill="none" stroke="#000080" stroke-width=".24"/>
<path d="M88.8 33.9h3.9v15.8" fill="none" stroke="#000080" stroke-width=".25"/>
<circle cx="92.7" cy="33.9" r=".53" fill="#000080"/>
<circle cx="92.7" cy="33.9" r=".53" fill="none" stroke="#000080" stroke-width=".24"/>
<path d="M92.7 65.5v2.6h-3.9" fill="none" stroke="#000080" stroke-width=".25"/>
<circle cx="92.7" cy="68.1" r=".53" fill="#000080"/>
<circle cx="92.7" cy="68.1" r=".53" fill="none" stroke="#000080" stroke-width=".24"/>
<path d="M250.8 97.1v8h-10.5" fill="none" stroke="#000080" stroke-width=".25"/>
<circle cx="240.3" cy="105.1" r=".53" fill="#000080"/>
<circle cx="240.3" cy="105.1" r=".53" fill="none" stroke="#000080" stroke-width=".24"/>
<path d="M158.6 157.8h7.9" fill="none" stroke="#000080" stroke-width=".25"/>
<circle cx="166.5" cy="157.8" r=".53" fill="#000080"/>
<circle cx="166.5" cy="157.8" r=".53" fill="none" stroke="#000080" stroke-width=".24"/>
<path d="M140.1 170.9v2.7" fill="none" stroke="#000080" stroke-width=".25"/>
<circle cx="140.1" cy="170.9" r=".53" fill="#000080"/>
<circle cx="140.1" cy="170.9" r=".53" fill="none" stroke="#000080" stroke-width=".24"/>
<path d="M166.5 157.8h13.2" fill="none" stroke="#000080" stroke-width=".25"/>
<circle cx="166.5" cy="157.8" r=".53" fill="#000080"/>
<circle cx="166.5" cy="157.8" r=".53" fill="none" stroke="#000080" stroke-width=".24"/>
<path d="M232.4 165.7v7.9" fill="none" stroke="#000080" stroke-width=".25"/>
<circle cx="232.4" cy="173.6" r=".53" fill="#000080"/>
<circle cx="232.4" cy="173.6" r=".53" fill="none" stroke="#000080" stroke-width=".24"/>
<path d="M232.4 155.1h10.5" fill="none" stroke="#000080" stroke-width=".25"/>
<circle cx="242.9" cy="155.1" r=".53" fill="#000080"/>
<circle cx="242.9" cy="155.1" r=".53" fill="none" stroke="#000080" stroke-width=".24"/>
<circle cx="232.4" cy="155.1" r=".53" fill="#000080"/>
<circle cx="232.4" cy="155.1" r=".53" fill="none" stroke="#000080" stroke-width=".24"/>
<path d="M232.4 173.6h10.5" fill="none" stroke="#000080" stroke-width=".25"/>
<circle cx="232.4" cy="173.6" r=".53" fill="#000080"/>
<circle cx="232.4" cy="173.6" r=".53" fill="none" stroke="#000080" stroke-width=".24"/>
<path d="M242.9 155.1h7.9" fill="none" stroke="#000080" stroke-width=".25"/>
<circle cx="242.9" cy="155.1" r=".53" fill="#000080"/>
<circle cx="242.9" cy="155.1" r=".53" fill="none" stroke="#000080" stroke-width=".24"/>
<path d="M69 62.9v-2.7h-10.6v5.3M357.6 113h11.8" fill="none" stroke="#000080" stroke-width=".25"/>
<circle cx="69" cy="60.2" r=".53" fill="#000080"/>
<circle cx="69" cy="60.2" r=".53" fill="none" stroke="#000080" stroke-width=".24"/>
<path d="M103.2 57.6h34.3" fill="none" stroke="#000080" stroke-width=".25"/>
<circle cx="137.5" cy="57.6" r=".53" fill="#000080"/>
<circle cx="137.5" cy="57.6" r=".53" fill="none" stroke="#000080" stroke-width=".24"/>
<path d="M186.3 60.2h3.9v15.9" fill="none" stroke="#000080" stroke-width=".25"/>
<circle cx="190.2" cy="60.2" r=".53" fill="#000080"/>
<circle cx="190.2" cy="60.2" r=".53" fill="none" stroke="#000080" stroke-width=".24"/>
<path d="M190.2 91.9v2.6h-3.9" fill="none" stroke="#000080" stroke-width=".25"/>
<circle cx="190.2" cy="94.5" r=".53" fill="#000080"/>
<circle cx="190.2" cy="94.5" r=".53" fill="none" stroke="#000080" stroke-width=".24"/>
<path d="M213.9 136.7h-42.1v15.8h7.9M198.1 155.1h15.8" fill="none" stroke="#000080" stroke-width=".25"/>
<circle cx="213.9" cy="155.1" r=".53" fill="#000080"/>
<circle cx="213.9" cy="155.1" r=".53" fill="none" stroke="#000080" stroke-width=".24"/>
<path d="M58.4 81.3h10.6" fill="none" stroke="#000080" stroke-width=".25"/>
<circle cx="58.4" cy="81.3" r=".53" fill="#000080"/>
<circle cx="58.4" cy="81.3" r=".53" fill="none" stroke="#000080" stroke-width=".24"/>
<path d="M58.4 73.4v7.9" fill="none" stroke="#000080" stroke-width=".25"/>
<circle cx="58.4" cy="81.3" r=".53" fill="#000080"/>
<circle cx="58.4" cy="81.3" r=".53" fill="none" stroke="#000080" stroke-width=".24"/>
<path d="M137.5 86.6v2.6" fill="none" stroke="#000080" stroke-width=".25"/>
<circle cx="137.5" cy="86.6" r=".53" fill="#000080"/>
<circle cx="137.5" cy="86.6" r=".53" fill="none" stroke="#000080" stroke-width=".24"/>
<path d="M58.4 128.8h10.6" fill="none" stroke="#000080" stroke-width=".25"/>
<circle cx="58.4" cy="128.8" r=".53" fill="#000080"/>
<circle cx="58.4" cy="128.8" r=".53" fill="none" stroke="#000080" stroke-width=".24"/>
<path d="M58.4 120.9v7.9" fill="none" stroke="#000080" stroke-width=".25"/>
<circle cx="58.4" cy="128.8" r=".53" fill="#000080"/>
<circle cx="58.4" cy="128.8" r=".53" fill="none" stroke="#000080" stroke-width=".24"/>
<path d="M219.2 65.5h-47.4v15.8" fill="none" stroke="#000080" stroke-width=".25"/>
<circle cx="171.8" cy="81.3" r=".53" fill="#000080"/>
<circle cx="171.8" cy="81.3" r=".53" fill="none" stroke="#000080" stroke-width=".24"/>
<path d="M200.8 84h18.4" fill="none" stroke="#000080" stroke-width=".25"/>
<circle cx="219.2" cy="84" r=".53" fill="#000080"/>
<circle cx="219.2" cy="84" r=".53" fill="none" stroke="#000080" stroke-width=".24"/>
<path d="M240.3 84v2.6" fill="none" stroke="#000080" stroke-width=".25"/>
<circle cx="240.3" cy="84" r=".53" fill="#000080"/>
<circle cx="240.3" cy="84" r=".53" fill="none" stroke="#000080" stroke-width=".24"/>
<path d="M250.8 84v5.2" fill="none" stroke="#000080" stroke-width=".25"/>
<circle cx="250.8" cy="84" r=".53" fill="#000080"/>
<circle cx="250.8" cy="84" r=".53" fill="none" stroke="#000080" stroke-width=".24"/>
<path d="M237.7 84h18.4" fill="none" stroke="#000080" stroke-width=".25"/>
<circle cx="240.3" cy="84" r=".53" fill="#000080"/>
<circle cx="240.3" cy="84" r=".53" fill="none" stroke="#000080" stroke-width=".24"/>
<circle cx="250.8" cy="84" r=".53" fill="#000080"/>
<circle cx="250.8" cy="84" r=".53" fill="none" stroke="#000080" stroke-width=".24"/>
<path d="M53.6 41.8h15.4M137.5 57.6v5.3M359.3 41.8h15.4M358.6 68.2h16.1M50.5 91.9h18.5M358.9 94.5h15.8M84.5 170.9h16.1M85.2 163h15.4" fill="none" stroke="#000080" stroke-width=".25"/>
<circle cx="137.5" cy="57.6" r=".53" fill="#000080"/>
<circle cx="137.5" cy="57.6" r=".53" fill="none" stroke="#000080" stroke-width=".24"/>
<path d="M227.1 155.1h5.3M166.5 173.6v2.6" fill="none" stroke="#000080" stroke-width=".25"/>
<circle cx="232.4" cy="155.1" r=".53" fill="#000080"/>
<circle cx="232.4" cy="155.1" r=".53" fill="none" stroke="#000080" stroke-width=".24"/>
<path d="M232.4 155.1v2.7" fill="none" stroke="#000080" stroke-width=".25"/>
<circle cx="232.4" cy="155.1" r=".53" fill="#000080"/>
<circle cx="232.4" cy="155.1" r=".53" fill="none" stroke="#000080" stroke-width=".24"/>
<path d="M100.6 144.6h-2.6v13.2" fill="none" stroke="#000080" stroke-width=".25"/>
<circle cx="98" cy="157.8" r=".53" fill="#000080"/>
<circle cx="98" cy="157.8" r=".53" fill="none" stroke="#000080" stroke-width=".24"/>
<path d="M86.1 157.8h14.5" fill="none" stroke="#000080" stroke-width=".25"/>
<circle cx="98" cy="157.8" r=".53" fill="#000080"/>
<circle cx="98" cy="157.8" r=".53" fill="none" stroke="#000080" stroke-width=".24"/>
<path d="M69 60.2h13.2" fill="none" stroke="#000080" stroke-width=".25"/>
<circle cx="69" cy="60.2" r=".53" fill="#000080"/>
<circle cx="69" cy="60.2" r=".53" fill="none" stroke="#000080" stroke-width=".24"/>
<g font-size="2.4">
<text x="30.4" y="5.7">1</text>
<text x="81.2" y="5.7">2</text>
<text x="132.4" y="5.7">3</text>
<text x="183.3" y="5.7">4</text>
<text x="234.5" y="5.7">5</text>
<text x="285.5" y="5.7">6</text>
<text x="336.5" y="5.7">7</text>
<text x="387.6" y="5.7">8</text>
<text x="7.5" y="39.6">A</text>
<text x="147.7" y="38.7">1</text>
<text x="160.7" y="38.7">2</text>
<text x="410.8" y="39.6">A</text>
<text x="68.5" y="45" transform="rotate(-90 68.5 45)">1</text>
<text x="137" y="42.3" transform="rotate(-90 137 42.3)">1</text>
<text x="92.2" y="52.9" transform="rotate(-90 92.2 52.9)">8</text>
<text x="68.5" y="58.2" transform="rotate(-90 68.5 58.2)">2</text>
<text x="84.2" y="59.7">2</text>
<text x="84.3" y="54.4">3</text>
<text x="100.1" y="57.1">1</text>
<text x="137" y="55.5" transform="rotate(-90 137 55.5)">2</text>
<text x="92.2" y="63.5" transform="rotate(-90 92.2 63.5)">4</text>
<text x="68.5" y="66" transform="rotate(-90 68.5 66)">1</text>
<text x="137" y="66" transform="rotate(-90 137 66)">1</text>
<text x="218.7" y="68.7" transform="rotate(-90 218.7 68.7)">1</text>
<text x="68.5" y="79.2" transform="rotate(-90 68.5 79.2)">2</text>
<text x="137" y="79.2" transform="rotate(-90 137 79.2)">2</text>
<text x="181.8" y="80.8">3</text>
<text x="189.7" y="79.2" transform="rotate(-90 189.7 79.2)">8</text>
<text x="197.6" y="83.4">1</text>
<text x="218.7" y="81.9" transform="rotate(-90 218.7 81.9)">2</text>
<text x="221.4" y="83.4">1</text>
<text x="234.5" y="83.4">2</text>
<text x="181.7" y="86.1">2</text>
<text x="189.7" y="89.8" transform="rotate(-90 189.7 89.8)">4</text>
<text x="239.8" y="89.7" transform="rotate(-90 239.8 89.7)">1</text>
<text x="68.5" y="95" transform="rotate(-90 68.5 95)">1</text>
<text x="137" y="92.4" transform="rotate(-90 137 92.4)">1</text>
<text x="84.3" y="104.5">5</text>
<text x="97.5" y="107.1">7</text>
<text x="137" y="105.6" transform="rotate(-90 137 105.6)">2</text>
<text x="147.7" y="107.1">1</text>
<text x="160.7" y="107.1">2</text>
<text x="239.8" y="103" transform="rotate(-90 239.8 103)">2</text>
<text x="7.6" y="112.8">B</text>
<text x="68.5" y="113.5" transform="rotate(-90 68.5 113.5)">1</text>
<text x="68.5" y="108.2" transform="rotate(-90 68.5 108.2)">2</text>
<text x="84.2" y="109.8">6</text>
<text x="371.7" y="112.4">1</text>
<text x="410.9" y="112.8">B</text>
<text x="371.5" y="115.1">2</text>
<text x="371.6" y="117.7">3</text>
<text x="371.5" y="120.4">4</text>
<text x="371.5" y="125.6">6</text>
<text x="371.6" y="123">5</text>
<text x="68.5" y="126.7" transform="rotate(-90 68.5 126.7)">2</text>
<text x="213.4" y="139.8" transform="rotate(-90 213.4 139.8)">1</text>
<text x="181.8" y="152">5</text>
<text x="194.9" y="154.6">7</text>
<text x="213.4" y="153" transform="rotate(-90 213.4 153)">2</text>
<text x="216.2" y="154.6">1</text>
<text x="229.2" y="154.6">2</text>
<text x="102.7" y="157.2">8</text>
<text x="107.7" y="158.5">VCC</text>
<text x="125.7" y="158.5">VIOUT</text>
<text x="137" y="157.2">7</text>
<text x="142.4" y="157.2">1</text>
<text x="155.4" y="157.2">2</text>
<text x="166" y="160.9" transform="rotate(-90 166 160.9)">1</text>
<text x="181.7" y="157.2">6</text>
<text x="242.4" y="158.3" transform="rotate(-90 242.4 158.3)">1</text>
<text x="102.7" y="165.1">2</text>
<text x="102.8" y="167.8">3</text>
<text x="102.9" y="162.5">1</text>
<text x="107.7" y="163.8">IP+</text>
<text x="107.7" y="166.5">IP+</text>
<text x="124.9" y="163.8">FILTER</text>
<text x="137" y="162.5">6</text>
<text x="102.7" y="170.4">4</text>
<text x="107.7" y="169.1">IP-</text>
<text x="107.7" y="171.7">IP-</text>
<text x="127.9" y="171.7">GND</text>
<text x="137" y="170.4">5</text>
<text x="242.4" y="171.5" transform="rotate(-90 242.4 171.5)">2</text>
<text x="166" y="174.1" transform="rotate(-90 166 174.1)">2</text>
<text x="7.6" y="185.9">C</text>
<text x="410.8" y="185.9">C</text>
<text x="7.5" y="259">D</text>
<text x="410.8" y="259">D</text>
<text x="318.1" y="270.6">Title</text>
<text x="318.1" y="278.5">Size</text>
<text x="331.2" y="278.5">Number</text>
<text x="383.9" y="278.5">Revision</text>
<text x="318.1" y="286.4">Date:</text>
<text x="319.4" y="282.4">A3</text>
<text x="329.9" y="286.4">10/20/2023</text>
<text x="370.8" y="286.4">Sheet</text>
<text x="377.8" y="286.4">of</text>
<text x="30.4" y="293">1</text>
<text x="81.2" y="293">2</text>
<text x="132.4" y="293">3</text>
<text x="183.3" y="293">4</text>
<text x="234.5" y="293">5</text>
<text x="285.5" y="293">6</text>
<text x="318.1" y="289">File:</text>
<text x="329.9" y="289">H:\My Drive\..\Sheet1.SchDoc</text>
<text x="336.5" y="293">7</text>
<text x="370.7" y="289">Drawn By:</text>
<text x="387.6" y="293">8</text>
</g>
<g font-size="2.4" fill="#800000">
<text x="82.2" y="34.7">V-</text>
<text x="106.4" y="34.7">GND</text>
<text x="32.1" y="42.6">Voltage-Current-IN</text>
<text x="337.8" y="42.6">Voltage-Current-IN</text>
<text x="179.7" y="61">V-</text>
<text x="203.9" y="61">GND</text>
<text x="82.2" y="69">V+</text>
<text x="106.4" y="69">GND</text>
<text x="343.1" y="69">Current-OUT</text>
<text x="55.9" y="88.7">GND</text>
<text x="258.7" y="84.8">V-SENSE</text>
<text x="34.7" y="92.7">Voltage-OUT</text>
<text x="179.7" y="95.3">V+</text>
<text x="203.9" y="95.3">GND</text>
<text x="343.1" y="95.3">Voltage-OUT</text>
<text x="237.7" y="112.4">GND</text>
<text x="351" y="113.7">V+</text>
<text x="351" y="119">V-</text>
<text x="351" y="121.7">V-SENSE</text>
<text x="351" y="126.9">I-SENSE</text>
<text x="55.9" y="136.1">GND</text>
<text x="319.4" y="133.5">GND</text>
<text x="114.3" y="145.4">GND</text>
<text x="253.4" y="155.9">I-SENSE</text>
<text x="79.5" y="158.5">V+</text>
<text x="63.7" y="163.8">Voltage-Current-IN</text>
<text x="69" y="171.7">Current-OUT</text>
<text x="137.6" y="181">GND</text>
<text x="164" y="181">GND</text>
<text x="229.8" y="181">GND</text>
</g>
<g font-size="2.4" fill="#000080">
<text x="371.8" y="30.5">MP1</text>
<text x="95.1" y="38.4">C11</text>
<text x="377.4" y="38.7">7466103</text>
<text x="139.1" y="45.5">R5</text>
<text x="149.6" y="42.8">R8</text>
<text x="311.8" y="42.6">Sheet1[1A], Sheet1[2C]</text>
<text x="70.6" y="48.1">R1</text>
<text x="103.8" y="51.6">U1A</text>
<text x="103.8" y="54.2">LM358DR</text>
<text x="371.8" y="56.8">MP3</text>
<text x="88.5" y="60.8">-</text>
<text x="192.6" y="64.7">C21</text>
<text x="377.4" y="65">7466103</text>
<text x="60.8" y="70">C1</text>
<text x="70.6" y="69.2">R2</text>
<text x="139.1" y="69.2">R6</text>
<text x="329.3" y="69">Sheet1[2C]</text>
<text x="95.1" y="72.6">C12</text>
<text x="201.3" y="77.9">U2A</text>
<text x="220.8" y="74.5">R10</text>
<text x="201.3" y="80.6">LM358DR</text>
<text x="371.8" y="83.2">MP2</text>
<text x="186" y="87.1">-</text>
<text x="223.4" y="87.7">R11</text>
<text x="139.1" y="95.5">R7</text>
<text x="241.9" y="92.9">R12</text>
<text x="253.2" y="93.7">C3</text>
<text x="329.3" y="95.3">Sheet1[1B]</text>
<text x="377.4" y="91.4">7466103</text>
<text x="70.6" y="98.2">R3</text>
<text x="87.2" y="101.6">U1B</text>
<text x="192.6" y="99">C22</text>
<text x="88.2" y="111.1">-</text>
<text x="149.6" y="111.4">R9</text>
<text x="313" y="113.7">Sheet1[2A], Sheet1[2C], Sheet1[4B]</text>
<text x="374.4" y="109.5">P1</text>
<text x="60.8" y="117.4">C2</text>
<text x="70.6" y="116.6">R4</text>
<text x="87.2" y="115.3">LM358DR</text>
<text x="324.9" y="119">Sheet1[2A], Sheet1[4A]</text>
<text x="337.2" y="121.7">Sheet1[5B]</text>
<text x="337.2" y="126.9">Sheet1[5C]</text>
<text x="380" y="128.2">61300611121</text>
<text x="103" y="149.1">C31</text>
<text x="184.7" y="149.1">U2B</text>
<text x="215.5" y="145.6">R15</text>
<text x="105.9" y="154.6">U3</text>
<text x="144.4" y="161.5">R13</text>
<text x="185.7" y="158.5">-</text>
<text x="219.2" y="159.9">R16</text>
<text x="244.5" y="161.5">R17</text>
<text x="142.5" y="167.5">C32</text>
<text x="168.1" y="164.1">R14</text>
<text x="184.7" y="162.8">LM358DR</text>
<text x="235" y="162.5">C33</text>
<text x="105.9" y="175.7">ACS712ELCTR-20A-T</text>
</g>
</svg>
